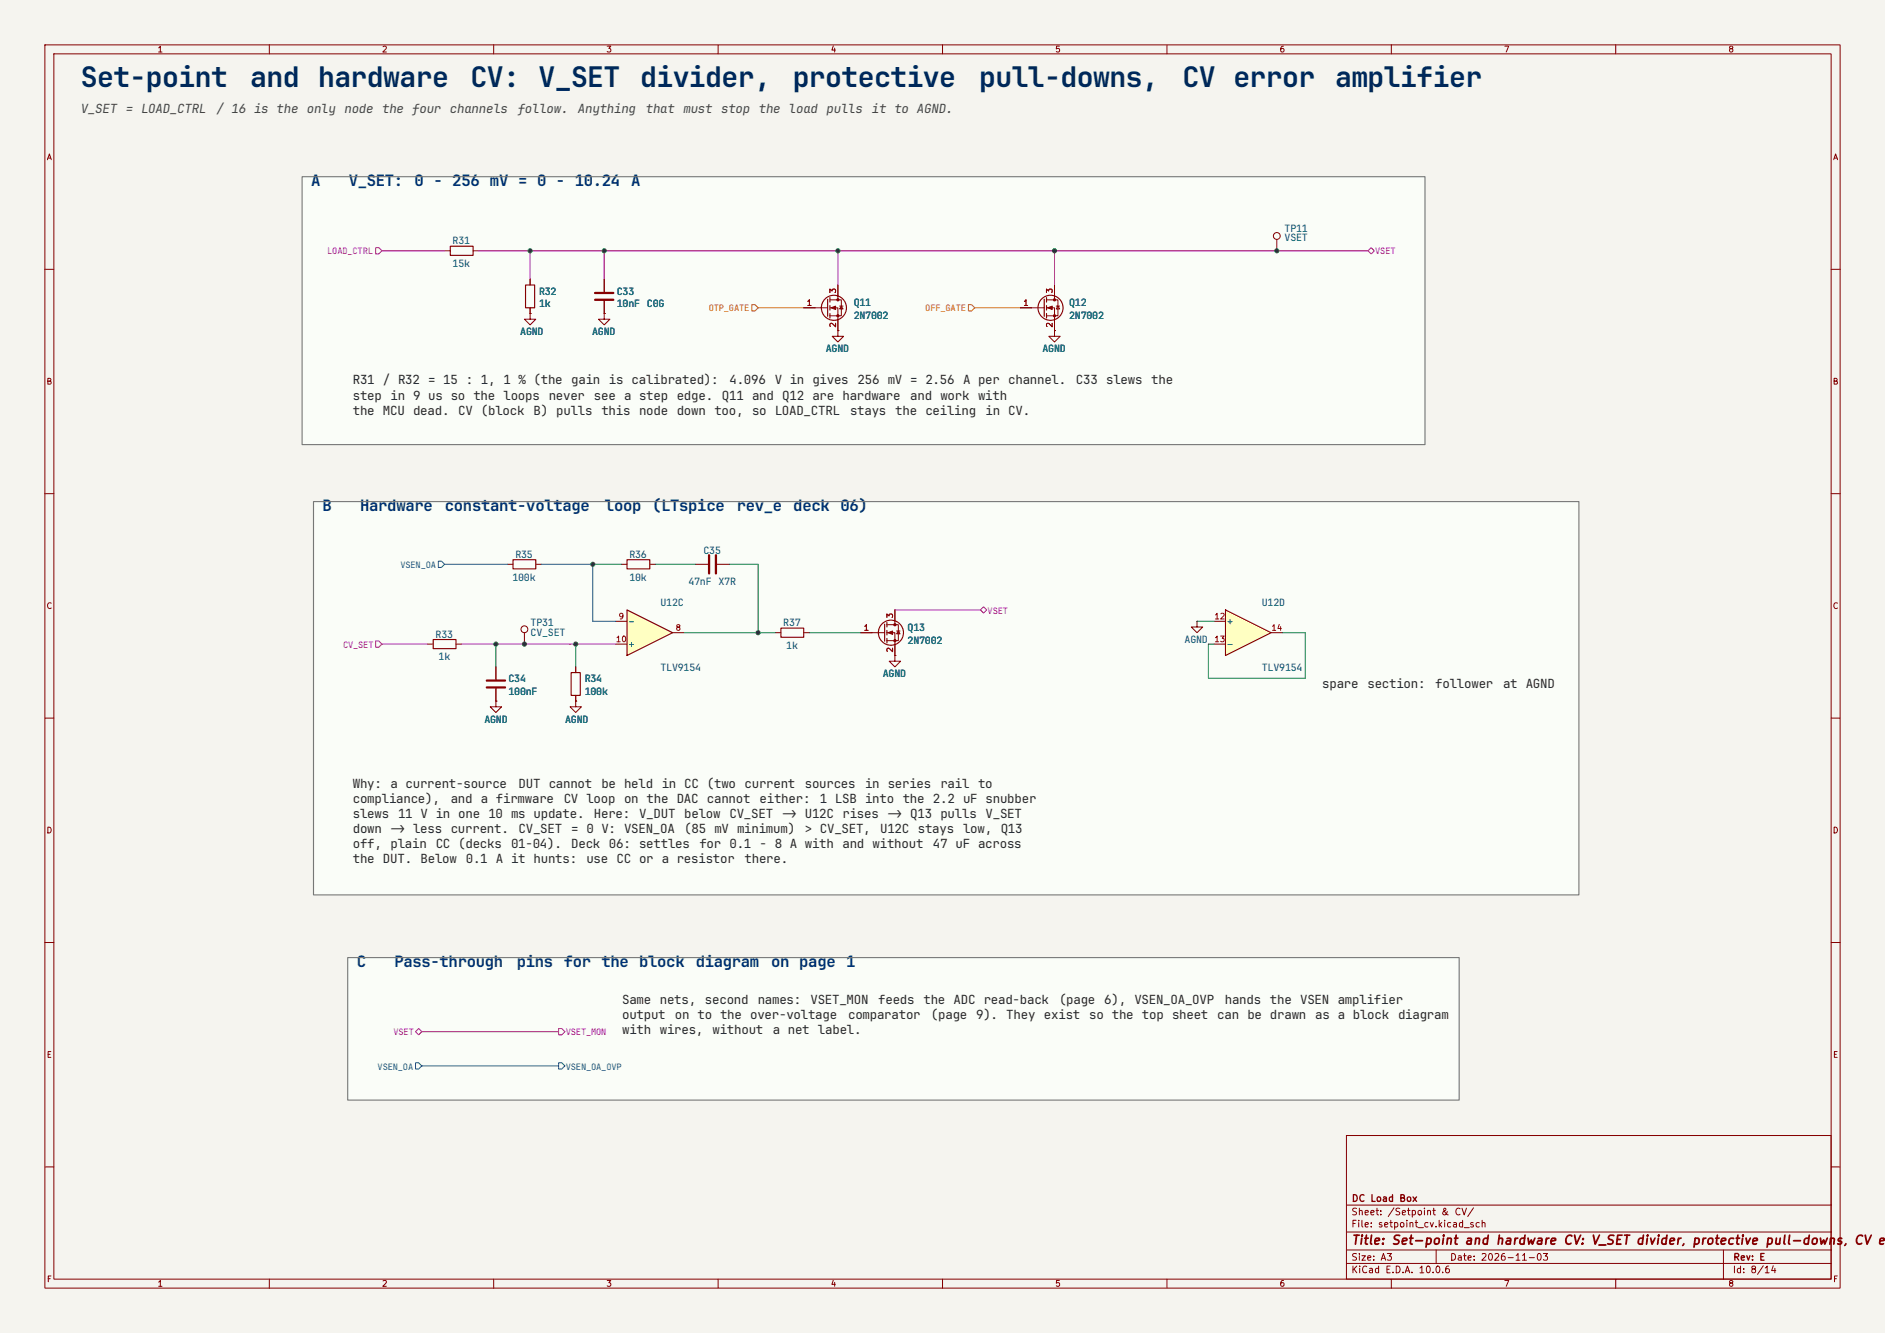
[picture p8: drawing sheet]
<svg xmlns="http://www.w3.org/2000/svg" width="420mm" height="297mm" viewBox="0 0 420 297" stroke-linecap="round" stroke-linejoin="round" font-family="sans-serif">
<path d="M0 0h420v297h-420z" fill="#f5f4ef" stroke="#f5f4ef" stroke-width=".22"/>
<g fill="none" stroke="#840000" stroke-width=".22">
<path d="M10 10h400v277h-400zM12 12h396v273h-396zM60 10v2M110 10v2M160 10v2M210 10v2M260 10v2M310 10v2M360 10v2M10 60h2M408 60h2M10 110h2"/>
<path d="M408 110h2M10 160h2M408 160h2M10 210h2M408 210h2M300 253h108v32h-108zM10 260h2M300 278.5h108M300 274.5h108M300 268.5h108M320 278.5v3M384 278.5v6.5"/>
<path d="M408 260h2M60 285v2M110 285v2M160 285v2M210 285v2M260 285v2M300 281.5h108M310 285v2M360 285v2"/>
</g>
<g fill="#fafdf8">
<path d="M69.8 111.8h282v87.6h-282z"/>
<path d="M77.5 213.4h247.6v31.7h-247.6z"/>
<path d="M67.3 39.4h250.2v59.7h-250.2z"/>
</g>
<path d="M118.1 69.9v1.2h1.3l-1.3 1.3-1.3-1.3h1.3M118.1 69.9h.1M172.7 141h1.3M179.1 141h1.2" fill="none" stroke="#840000" stroke-width=".22"/>
<path d="M174 140h5.1v2h-5.1z" fill="none" stroke="#840000" stroke-width=".25"/>
<path d="M139.7 135.9l10.2 5.1-10.2 5.1z" fill="#ffffc2"/>
<g fill="none" stroke="#840000" stroke-width=".25">
<path d="M100.3 54.9h5.1v2h-5.1zM117.1 63.5h2v5.1h-2zM184.4 66.7v3.8M184.9 66.3v1M184.9 68.1v1M184.9 69.9v1M232.7 66.7v3.8M233.2 66.3v1M233.2 68.1v1M233.2 69.9v1M114.3 124.7h5.1v2h-5.1zM139.7 124.7h5.1v2h-5.1z"/>
<path d="M139.7 135.9l10.2 5.1-10.2 5.1zM197.1 139.1v3.8M197.6 138.7v1M96.5 142.5h5.1v2h-5.1zM127.3 149.9h2v5h-2zM197.6 140.5v1M197.6 142.2v1.1"/>
<circle cx="185.8" cy="68.6" r="2.79"/>
<circle cx="234.1" cy="68.6" r="2.79"/>
<circle cx="198.5" cy="141" r="2.79"/>
</g>
<g fill="none" stroke="#840000" stroke-width=".22">
<path d="M99.1 55.9h1.2M105.4 55.9h1.3M284.5 53.3v2.6M118.1 62.2v1.3M118.1 68.6v1.3M134.6 69.9v1.2h1.3l-1.3 1.3-1.3-1.3h1.3M134.6 69.9h.1M134.6 62.2v2.8M134.6 67.1v2.8M179.1 68.6h5.3M184.9 66.8h2.6v3.6h-2.6M184.9 68.6h1.8v5.1"/>
<path d="M186.7 73.7v1.2h1.3l-1.3 1.3-1.3-1.3h1.3M186.7 73.7h.1M186.7 63.5v3.3M187.1 68.2h.7M187.5 68.2l.3 .6h-.7zM227.3 68.6h5.4M233.2 66.8h2.5v3.6h-2.5M233.2 68.6h1.7v5.1M234.9 73.7v1.2h1.3l-1.3 1.3-1.2-1.3h1.2M234.9 73.7h.1M234.9 63.5v3.3M235.3 68.2h.8"/>
<path d="M235.7 68.2l.4 .6h-.8zM113 125.7h1.3M119.4 125.7h1.2M137.2 138.4h2.5M138.4 125.7h1.3M144.8 125.7h1.2M154.9 125.7h2.8M159.8 125.7h2.8M197.6 139.2h2.6v3.5h-2.6M199.4 135.9v3.3M266.7 138.4v1.3h1.3l-1.3 1.3-1.3-1.3h1.3M266.7 138.4h.1"/>
<path d="M95.2 143.5h1.3M101.6 143.5h1.3M110.5 156.2v1.3h1.3l-1.3 1.3-1.3-1.3h1.3M110.5 156.2h.1M110.5 148.6v2.8M110.5 153.4v2.8M116.8 141v2.5M128.3 156.2v1.3h1.2l-1.2 1.3-1.3-1.3h1.3M128.3 156.2h.1M128.3 148.6v1.3M128.3 154.9v1.3M137.2 143.5h2.5"/>
<path d="M149.9 141h2.5M191.8 141h5.3M197.6 141h1.8v5.1M199.4 146.1v1.2h1.3l-1.3 1.3-1.3-1.3h1.3M199.4 146.1h.1M199.8 140.6h.7M200.2 140.6l.3 .6h-.7z"/>
<circle cx="284.5" cy="52.6" r=".76"/>
<circle cx="116.8" cy="140.2" r=".76"/>
</g>
<path d="M132.6 65.3h4.1M132.6 66.8h4.1M158 123.7v4.1M159.5 123.7v4.1M108.5 151.6h4M108.5 153.2h4" fill="none" stroke="#840000" stroke-width=".51"/>
<g fill="#840000" stroke="#840000" stroke-width=".22">
<path d="M185.2 68.6l1-.4v.8z"/>
<path d="M197.9 141l1-.4v.8z"/>
<path d="M233.4 68.6l1-.4v.8z"/>
<circle cx="186.7" cy="66.8" r=".25"/>
<circle cx="186.7" cy="70.4" r=".25"/>
<circle cx="199.4" cy="139.2" r=".25"/>
<circle cx="199.4" cy="142.7" r=".25"/>
<circle cx="234.9" cy="66.8" r=".25"/>
<circle cx="234.9" cy="70.4" r=".25"/>
</g>
<path d="M273 135.9l10.2 5.1-10.2 5.1z" fill="#ffffc2"/>
<path d="M273 135.9l10.2 5.1-10.2 5.1z" fill="none" stroke="#840000" stroke-width=".25"/>
<g fill="none" stroke="#840000" stroke-width=".22">
<path d="M118.1 69.9h.1M118.1 62.2v1.3M118.1 68.6v1.3M134.6 69.9h.1M134.6 62.2v2.8M134.6 67.1v2.8M179.1 68.6h2.5M186.7 73.7h.1M186.7 63.5v2.5M186.7 71.1v2.6M227.3 68.6h2.6M234.9 73.7h.1"/>
<path d="M234.9 63.5v2.5M234.9 71.1v2.6M199.4 135.9v2.5M270.5 138.4h2.5M110.5 156.2h.1M110.5 148.6v2.8M110.5 153.4v2.8M128.3 156.2h.1M128.3 148.6v1.3M128.3 154.9v1.3M191.8 141h2.5M199.4 146.1h.1"/>
<path d="M199.4 143.5v2.6M270.5 143.5h2.5M283.2 141h2.5"/>
</g>
<g fill="none" stroke="#a0a" stroke-width=".22">
<path d="M83.7 55.2h.7l.7 .7-.7 .7h-.7zM85.1 55.9h14M106.7 55.9h198.1M118.1 55.9v6.3M134.6 55.9v6.3M186.7 55.9v7.6M234.9 55.9v7.6M305.5 55.2l.7 .7-.7 .7-.7-.7zM199.4 135.9h19M218.4 135.9l.7-.7 .7 .7-.7 .7zM83.7 142.8h.7l.7 .7-.7 .7h-.7zM85.1 143.5h10.1"/>
<path d="M102.9 143.5h34.3M92.6 229.9l.7-.7 .7 .7-.7 .7zM94 229.9h30.5M124.5 229.2h.7l.7 .7-.7 .7h-.7z"/>
</g>
<path d="M97.7 125h.7l.7 .7-.7 .7h-.7zM99.1 125.7h13.9M120.6 125.7h11.5v12.7h5.1M92.6 236.8h.7l.7 .7-.7 .7h-.7zM94 237.5h30.5M124.5 236.8h.7l.7 .7-.7 .7h-.7z" fill="none" stroke="#0050c8" stroke-width=".22"/>
<path d="M167.5 67.9h.7l.7 .7-.7 .7h-.7zM168.9 68.6h10.2M215.8 67.9h.7l.7 .7-.7 .7h-.7zM217.2 68.6h10.1" fill="none" stroke="#dc6e00" stroke-width=".22"/>
<path d="M132.1 125.7h6.3M146 125.7h8.9M162.6 125.7h6.3v15.3M266.7 138.4h3.8M110.5 143.5v5.1M128.3 143.5v5.1M152.4 141h20.3M180.3 141h11.5M285.7 141h5.1v10.1h-21.6v-7.6h1.3" fill="none" stroke="#009600" stroke-width=".22"/>
<path d="M67.3 39.4h250.2v59.7h-250.2zM69.8 111.8h282v87.6h-282zM77.5 213.4h247.6v31.7h-247.6z" fill="none" stroke="#787878" stroke-width=".25"/>
<g fill="#009600" stroke="#009600" stroke-width=".22">
<circle cx="168.9" cy="141" r=".46"/>
<circle cx="132.1" cy="125.7" r=".46"/>
<circle cx="118.1" cy="55.9" r=".46"/>
<circle cx="134.6" cy="55.9" r=".46"/>
<circle cx="110.5" cy="143.5" r=".46"/>
<circle cx="116.8" cy="143.5" r=".46"/>
<circle cx="128.3" cy="143.5" r=".46"/>
<circle cx="234.9" cy="55.9" r=".46"/>
<circle cx="284.5" cy="55.9" r=".46"/>
<circle cx="186.7" cy="55.9" r=".46"/>
</g>
<g font-size="6.3" fill="#00285a">
<text x="18" y="19.5">Set-point</text>
<text x="55.8" y="19.5">and hardware</text>
<text x="104.9" y="19.5">CV: V_SET</text>
<text x="142.6" y="19.5">divider,</text>
<text x="176.6" y="19.5">protective</text>
<text x="218.2" y="19.5">pull-downs,</text>
<text x="263.5" y="19.5">CV error</text>
<text x="297.5" y="19.5">amplifier</text>
</g>
<g font-size="3.5" fill="#003278">
<text x="69.3" y="41.4">A</text>
<text x="77.7" y="41.4">V_SET:</text>
<text x="92.4" y="41.4">0 - 256 mV = 0 - 10.24</text>
<text x="140.6" y="41.4">A</text>
<text x="71.9" y="113.8">B</text>
<text x="80.2" y="113.8">Hardware</text>
<text x="99.1" y="113.8">constant-voltage</text>
<text x="134.8" y="113.8">loop (LTspice</text>
<text x="164.2" y="113.8">rev_e</text>
<text x="176.8" y="113.8">deck 06)</text>
<text x="79.5" y="215.4">C</text>
<text x="87.9" y="215.4">Pass-through</text>
<text x="115.1" y="215.4">pins for the block</text>
<text x="155" y="215.4">diagram</text>
<text x="171.8" y="215.4">on page 1</text>
</g>
<g font-size="2.8" fill="#464646">
<text x="18" y="25.2">V_SET = LOAD_CTRL</text>
<text x="48.2" y="25.2">/ 16 is the only node the four channels</text>
<text x="115.3" y="25.2">follow.</text>
<text x="128.8" y="25.2">Anything</text>
<text x="143.9" y="25.2">that must stop the load pulls</text>
<text x="194.2" y="25.2">it to AGND.</text>
</g>
<g font-size="2.8" fill="#282828">
<text x="78.6" y="85.7">R31 / R32 = 15 : 1, 1 % (the gain is calibrated):</text>
<text x="78.6" y="89">step in 9 us so the loops</text>
<text x="122.2" y="89">never</text>
<text x="132.3" y="89">see a step edge.</text>
<text x="160.9" y="89">Q11 and Q12 are hardware</text>
<text x="162.5" y="85.7">4.096</text>
<text x="172.6" y="85.7">V in gives</text>
<text x="191.1" y="85.7">256 mV = 2.56 A per channel.</text>
<text x="202.8" y="89">and work with</text>
<text x="239.7" y="85.7">C33 slews</text>
<text x="256.5" y="85.7">the</text>
<text x="78.6" y="92.4">the MCU dead.</text>
<text x="102.1" y="92.4">CV (block</text>
<text x="118.9" y="92.4">B) pulls</text>
<text x="134" y="92.4">this node down too, so LOAD_CTRL</text>
<text x="189.4" y="92.4">stays</text>
<text x="199.5" y="92.4">the ceiling</text>
<text x="219.6" y="92.4">in CV.</text>
<text x="294.6" y="153.4">spare</text>
<text x="304.7" y="153.4">section:</text>
<text x="319.8" y="153.4">follower</text>
<text x="334.9" y="153.4">at AGND</text>
<text x="78.6" y="175.6">Why: a current-source</text>
<text x="78.6" y="178.9">compliance),</text>
<text x="100.4" y="178.9">and a firmware</text>
<text x="115.5" y="175.6">DUT cannot</text>
<text x="125.6" y="178.9">CV loop on the DAC cannot</text>
<text x="134" y="175.6">be held in CC (two current</text>
<text x="169.2" y="178.9">either:</text>
<text x="179.3" y="175.6">sources</text>
<text x="182.7" y="178.9">1 LSB into the 2.2 uF snubber</text>
<text x="192.7" y="175.6">in series</text>
<text x="209.5" y="175.6">rail to</text>
<text x="78.6" y="182.3">slews</text>
<text x="78.6" y="185.7">down -&gt;less current.</text>
<text x="88.7" y="182.3">11 V in one 10 ms update.</text>
<text x="115.5" y="185.7">CV_SET</text>
<text x="127.3" y="185.7">= 0 V: VSEN_OA</text>
<text x="132.3" y="182.3">Here:</text>
<text x="142.4" y="182.3">V_DUT</text>
<text x="152.5" y="185.7">(85 mV minimum)</text>
<text x="152.5" y="182.3">below</text>
<text x="162.5" y="182.3">CV_SET</text>
<text x="174.3" y="182.3">-&gt;U12C rises</text>
<text x="179.3" y="185.7">&gt; CV_SET,</text>
<text x="196.1" y="185.7">U12C stays</text>
<text x="197.8" y="182.3">-&gt;Q13 pulls</text>
<text x="214.6" y="185.7">low, Q13</text>
<text x="219.6" y="182.3">V_SET</text>
<text x="78.6" y="189">off, plain</text>
<text x="97.1" y="189">CC (decks</text>
<text x="113.9" y="189">01-04).</text>
<text x="127.3" y="189">Deck 06: settles</text>
<text x="155.8" y="189">for 0.1 - 8 A with and without</text>
<text x="207.8" y="189">47 uF across</text>
<text x="78.6" y="192.4">the DUT. Below</text>
<text x="103.8" y="192.4">0.1 A it hunts:</text>
<text x="130.6" y="192.4">use CC or a resistor</text>
<text x="165.9" y="192.4">there.</text>
<text x="138.6" y="223.7">Same nets,</text>
<text x="138.6" y="227">output</text>
<text x="150.4" y="227">on to the over-voltage</text>
<text x="157.1" y="223.7">second</text>
<text x="168.8" y="223.7">names:</text>
<text x="180.6" y="223.7">VSET_MON</text>
<text x="189" y="227">comparator</text>
<text x="195.7" y="223.7">feeds</text>
<text x="205.7" y="223.7">the ADC read-back</text>
<text x="207.4" y="227">(page</text>
<text x="217.5" y="227">9). They exist</text>
<text x="236" y="223.7">(page</text>
<text x="242.7" y="227">so the top sheet</text>
<text x="246" y="223.7">6), VSEN_OA_OVP</text>
<text x="271.2" y="227">can be drawn</text>
<text x="272.9" y="223.7">hands</text>
<text x="283" y="223.7">the VSEN amplifier</text>
<text x="293" y="227">as a block</text>
<text x="311.5" y="227">diagram</text>
<text x="138.6" y="230.4">with wires,</text>
<text x="158.8" y="230.4">without</text>
<text x="172.2" y="230.4">a net label.</text>
</g>
<g font-size="2.2" fill="#006464">
<text x="286.2" y="51.6">TP11</text>
<text x="286.2" y="53.8">VSET</text>
<text x="100.9" y="54.4">R31</text>
<text x="100.9" y="59.5">15k</text>
<text x="120.1" y="65.7">R32</text>
<text x="137.4" y="65.7">C33</text>
<text x="120.1" y="68.5">1k</text>
<text x="137.4" y="68.5">10nF C0G</text>
<text x="190.2" y="68.3">Q11</text>
<text x="190.2" y="71.1">2N7002</text>
<text x="238.2" y="68.3">Q12</text>
<text x="238.2" y="71.1">2N7002</text>
<text x="115.9" y="74.7">AGND</text>
<text x="131.9" y="74.7">AGND</text>
<text x="184" y="78.5">AGND</text>
<text x="232.3" y="78.5">AGND</text>
<text x="114.8" y="124.3">R35</text>
<text x="140.2" y="124.3">R36</text>
<text x="156.7" y="123.4">C35</text>
<text x="114.2" y="129.4">100k</text>
<text x="140.2" y="129.4">10k</text>
<text x="153.4" y="130.3">47nF X7R</text>
<text x="147.1" y="135">U12C</text>
<text x="281.1" y="135">U12D</text>
<text x="97" y="142">R33</text>
<text x="118.2" y="139.6">TP31</text>
<text x="118.2" y="141.8">CV_SET</text>
<text x="174.5" y="139.5">R37</text>
<text x="202.2" y="140.6">Q13</text>
<text x="202.2" y="143.4">2N7002</text>
<text x="263.9" y="143.3">AGND</text>
<text x="97.7" y="147.1">1k</text>
<text x="147.1" y="149.4">TLV9154</text>
<text x="175.2" y="144.6">1k</text>
<text x="281.2" y="149.4">TLV9154</text>
<text x="113.3" y="154.8">100nF</text>
<text x="113.3" y="152">C34</text>
<text x="130.3" y="154.8">100k</text>
<text x="130.3" y="152">R34</text>
<text x="196.7" y="150.9">AGND</text>
<text x="107.9" y="161">AGND</text>
<text x="125.9" y="161">AGND</text>
</g>
<text font-size="2" fill="#840000" x="301" y="277.8">Title: Set-point and hardware CV: V_SET divider, protective pull-downs, CV er</text>
<g font-size="1.9" fill="#a0a">
<text x="72.9" y="56.7">LOAD_CTRL</text>
<text x="306.4" y="56.7">VSET</text>
<text x="220.1" y="136.7">VSET</text>
<text x="76.4" y="144.3">CV_SET</text>
<text x="87.7" y="230.7">VSET</text>
<text x="126.1" y="230.7">VSET_MON</text>
</g>
<g font-size="1.9" fill="#dc6e00">
<text x="157.9" y="69.4">OTP_GATE</text>
<text x="206.2" y="69.4">OFF_GATE</text>
</g>
<g font-size="1.9" fill="#0050c8">
<text x="89.2" y="126.6">VSEN_OA</text>
<text x="84.1" y="238.3">VSEN_OA</text>
<text x="126.1" y="238.3">VSEN_OA_OVP</text>
</g>
<g font-size="1.5" fill="#840000">
<text x="301" y="268.1">DC Load Box</text>
<text x="300.9" y="273.8">File: setpoint_cv.kicad_sch</text>
<text x="300.9" y="271.1">Sheet: /Setpoint &amp; CV/</text>
<text x="300.9" y="281.2">Size: A3</text>
<text x="322.9" y="281.2">Date: 2026-11-03</text>
<text x="386" y="281.2">Rev: E</text>
<text x="300.9" y="284">KiCad E.D.A. 10.0.6</text>
<text x="385.9" y="284">Id: 8/14</text>
</g>
<g font-size="1.3" fill="#840000">
<text x="35" y="12">1</text>
<text x="85" y="12">2</text>
<text x="135" y="12">3</text>
<text x="185" y="12">4</text>
<text x="235" y="12">5</text>
<text x="285" y="12">6</text>
<text x="335" y="12">7</text>
<text x="385" y="12">8</text>
<text x="10.3" y="36">A</text>
<text x="408.3" y="36">A</text>
<text x="10.2" y="86">B</text>
<text x="408.2" y="86">B</text>
<text x="10.2" y="136">C</text>
<text x="408.2" y="136">C</text>
<text x="10.2" y="186">D</text>
<text x="408.2" y="186">D</text>
<text x="10.3" y="236">E</text>
<text x="408.3" y="236">E</text>
<text x="10.3" y="286">F</text>
<text x="35" y="287">1</text>
<text x="85" y="287">2</text>
<text x="135" y="287">3</text>
<text x="185" y="287">4</text>
<text x="235" y="287">5</text>
<text x="285" y="287">6</text>
<text x="335" y="287">7</text>
<text x="385" y="287">8</text>
<text x="408.3" y="286">F</text>
</g>
<g font-size="1.3" fill="#a90000">
<text x="186.6" y="65.5" transform="rotate(-90 186.6 65.5)">3</text>
<text x="234.8" y="65.5" transform="rotate(-90 234.8 65.5)">3</text>
<text x="179.6" y="68.4">1</text>
<text x="227.9" y="68.4">1</text>
<text x="186.6" y="73.1" transform="rotate(-90 186.6 73.1)">2</text>
<text x="234.8" y="73.1" transform="rotate(-90 234.8 73.1)">2</text>
<text x="199.3" y="137.9" transform="rotate(-90 199.3 137.9)">3</text>
<text x="137.1" y="143.4">10</text>
<text x="137.7" y="138.3">9</text>
<text x="150.4" y="140.8">8</text>
<text x="192.3" y="140.8">1</text>
<text x="270.4" y="138.3">12</text>
<text x="270.4" y="143.4">13</text>
<text x="283.1" y="140.8">14</text>
<text x="199.3" y="145.5" transform="rotate(-90 199.3 145.5)">2</text>
</g>
<g font-size="1.3" fill="#006464">
<text x="139.8" y="139.4">-</text>
<text x="273.2" y="139.4">+</text>
<text x="139.8" y="144.5">+</text>
<text x="273.2" y="144.5">-</text>
</g>
</svg>
